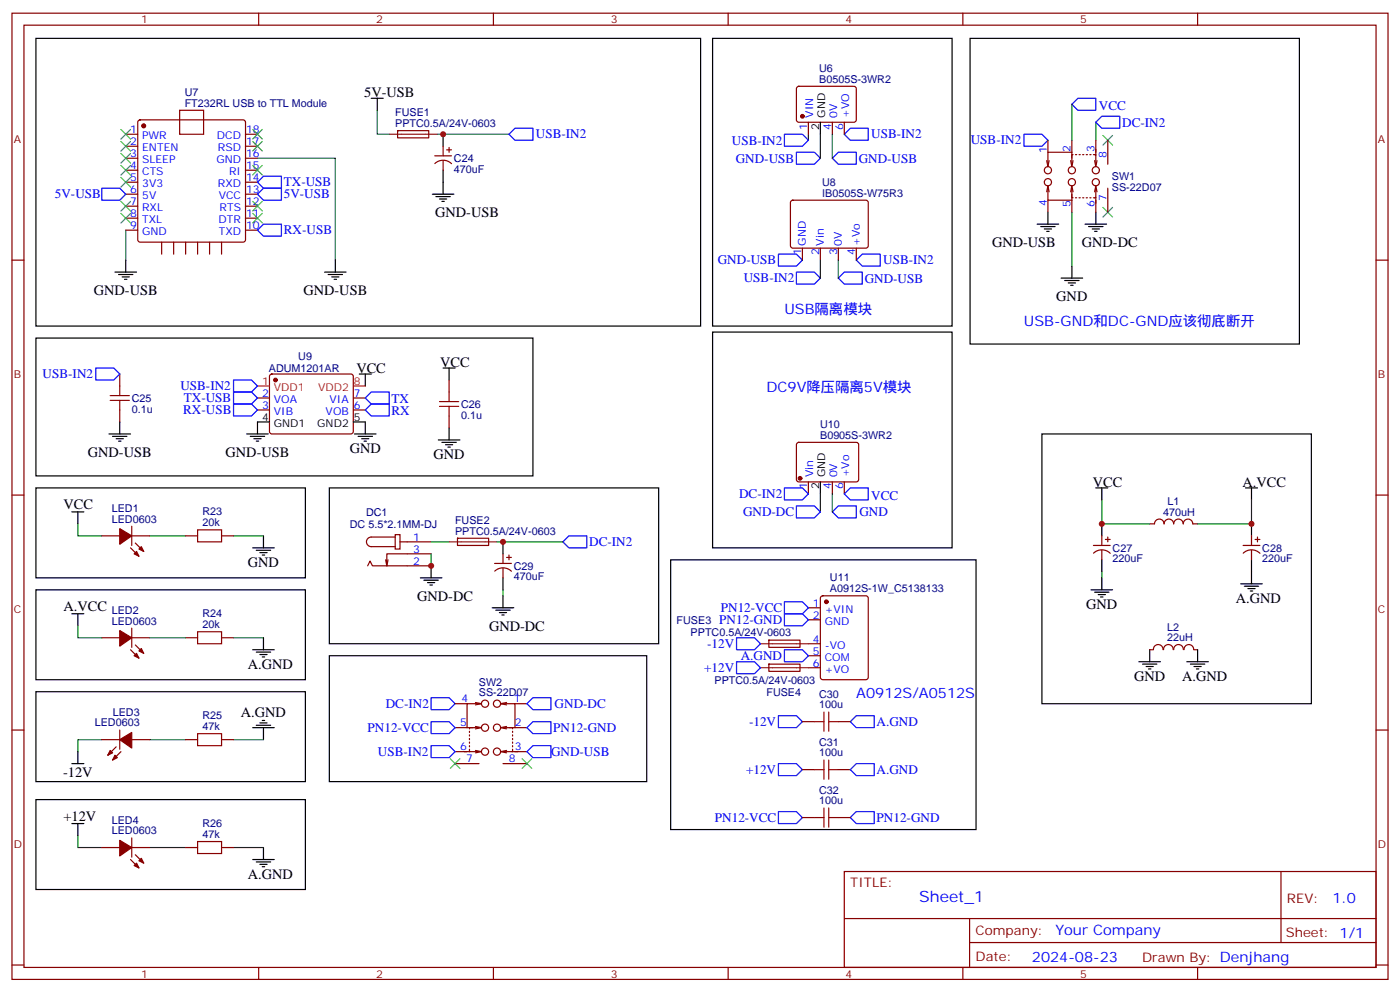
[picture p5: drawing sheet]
<svg xmlns="http://www.w3.org/2000/svg" width="412mm" height="292mm" viewBox="0 0 412 292" stroke-linecap="round" stroke-linejoin="round" font-family="sans-serif">
<g fill="none" stroke="#870000" stroke-width=".35">
<path d="M3.5 3.9h405.4v284.3h-405.4zM7.1 7.4h398.2v277.3h-398.2zM76.2 3.9v3.5M145.3 3.9v3.5M214.5 3.9v3.5M283.6 3.9v3.5M352.8 3.9v3.5M37 39.5h3.6M40.8 35.5l.5-.2h30.3l.5 .2 .2 .5v34.6l-.2 .5-.5 .2h-30.3l-.5-.3-.2-.4v-34.6zM52.9 32.5h7.1v7h-7.1zM72.3 39.5h3.5M117.1 38.5h9.2v2l-9.1 .1z"/>
<path d="M234.8 25.6l.5-.2 16.5 .1 .4 .6v9.5l-.7 .4-16.5-.1-.4-.6v-9.2zM238.1 36v3.5M245.2 36v3.5M248.7 36v3.5M37 43h3.6M37 46.6h3.6M37 50.1h3.6M37 53.6h3.6M37 57.2h3.6M72.3 43h3.5M72.3 46.6h3.5M72.3 50.1h3.5"/>
<path d="M72.3 53.6h3.5M72.3 57.2h3.5M128.1 45.9h4.9M128.1 48.1a3.5 3.5 0 0 1 4.9 .1M130.5 43v2.9M130.5 47.3v2.8M131.6 44.1h1.4M132.3 43.4v1.4M233.1 59.1l.4-.2 21.8 .1 .5 .6-.1 13-.6 .4h-21.8l-.5-.7v-12.7zM308.3 47.3l.4 1.7M308.7 54.7v4.2h7M308.7 41.3v3.5"/>
<path d="M308.7 58.9v3.5M308.7 54.7l.3 1.7M308.7 54.7l-.4 1.7M309 47.3l-.3 1.7M315.4 47.3l.3 1.7 .4-1.7M315.4 56.4l.3-1.7 .4 1.7M315.7 44.8h-7v4.2M315.7 55.4v2.8h.4M315.7 41.3v5.3M315.7 57.2v5.2M316.1 45.5h-.4v2.8M316.8 45.5h.3"/>
<path d="M316.8 58.2h.3M317.9 45.5h.3M317.9 58.2h.3M318.9 45.5h.4M318.9 58.2h.4M320 45.5h.3M320 58.2h.3M321 45.5h.4M321 58.2h.4M322.1 45.5h.7v2.8M322.4 47.3l.4 1.7 .3-1.7M322.4 56.4l.4-1.7 .3 1.7"/>
<path d="M322.8 55.4v2.8h-.7M322.8 41.3v4.4M322.8 58v4.4M326.3 41.3v7M326.3 55.4v7M3.5 76.6h3.6M37 60.7h3.6M37 64.2h3.6M37 67.7h3.6M47.6 71.3v3.5M51.2 71.3v3.5M54.7 71.3v3.5"/>
<path d="M58.2 71.3v3.5M61.7 71.3v3.5M65.3 71.3v3.5M72.3 60.7h3.5M72.3 64.2h3.5M72.3 67.7h3.5M236.4 73v3.6M241.7 73v3.6M246.9 73v3.6M252.2 73v3.6M405.3 76.6h3.6M35.3 110.1v3.5"/>
<path d="M75.8 117.1h3.6M79.6 110.3l.5-.2h23.3l.5 .2 .2 .5-.1 16.5-.6 .4-23.6-.1-.4-.6v-16.2zM104.1 117.1h3.5M132.3 111.8v3.6M35.3 120.6v3.6M75.8 120.6h3.6M104.1 120.6h3.5M132.3 122.4v3.5M234.8 130.4l.5-.2h17.2l.4 .7v10.5l-.7 .4h-17.2l-.4-.7v-10.2zM3.5 145.7h3.6M30 157.7h5.3M38.8 154.9v5.6"/>
<path d="M38.8 157.7h5.3M39.9 159.8l2.4 2.5M54.7 157.7h3.5M65.3 157.7h3.5M116.4 157.3h1.4v4.3h-1.4zM116.4 158h-7a1.41 1.41 0 0 0-1.5 1.5 1.41 1.41 0 0 0 1.5 1.4h7M117.8 159.5h9.2M134.8 158.4h9.1v2.1h-9.1zM238.1 141.8v3.5M245.2 141.8v3.5M248.7 141.8v3.5M324.6 157.7v2.8"/>
<path d="M325.6 158.8h1.4M326.3 158v1.5M338.7 154.2h1.4a1.41 1.41 0 0 1 1.4-1.4 1.41 1.41 0 0 1 1.4 1.4M342.9 154.2a1.41 1.41 0 0 1 1.4-1.4 1.41 1.41 0 0 1 1.4 1.4M345.7 154.2a1.41 1.41 0 0 1 1.4-1.4 1.41 1.41 0 0 1 1.4 1.4M348.5 154.2a1.41 1.41 0 0 1 1.5-1.4 1.41 1.41 0 0 1 1.4 1.4M351.4 154.2h1.4M368.7 157.7v2.8M369.7 158.8h1.4M370.4 158v1.5M405.3 145.7h3.6M38.5 161.2l2.4 2.5"/>
<path d="M108.3 166.5l.7-1.4 .7 1.4h17.3M114.3 164.7l-.4 1.8M127 163h-13.1v3.5l-.3-1.8M145.7 165.8h4.9M145.7 168.1a3.5 3.5 0 0 1 4.9 0M148.2 163v2.8M148.2 167.2v2.8M149.2 164h1.4M149.9 163.3v1.4M238.1 178.9h3.6M241.9 175.5l.5-.2h12.7l.6 .5 .1 23.5-.5 .7h-12.9l-.7-.4v-23.6zM322.1 160.5h4.9"/>
<path d="M322.1 162.8a3.5 3.5 0 0 1 4.9 0M324.6 161.9v2.8M366.2 160.5h4.9M366.2 162.8a3.5 3.5 0 0 1 4.9 0M368.7 161.9v2.8M30 187.7h5.3M38.5 191.2l2.4 2.5M38.8 184.9v5.6M38.8 187.7h5.3M39.9 189.8l2.4 2.5M54.7 187.7h3.5M65.3 187.7h3.5"/>
<path d="M226.5 188.4h9.1l.1 2.1h-9.2zM226.5 195.4h9.1l.1 2.1-9.2 .1zM238.1 182.4h3.6M238.1 189.4h3.6M238.1 193h3.6M238.1 196.5h3.6M338.7 191.2h1M339.8 191.2a1.41 1.41 0 0 1 1.4-1.5 1.41 1.41 0 0 1 1.4 1.5M342.8 191.2a1.41 1.41 0 0 1 1.4-1.5 1.41 1.41 0 0 1 1.4 1.5M345.7 191.2a1.41 1.41 0 0 1 1.5-1.5 1.41 1.41 0 0 1 1.4 1.5M348.8 191.2a1.41 1.41 0 0 1 1.4-1.5 1.41 1.41 0 0 1 1.4 1.5M351.7 191.2h1.1"/>
<path d="M3.5 214.8h3.6M30 217.7h5.3M34.2 219.8l-2.5 2.4M35.3 214.8v5.7M38.8 217.7h5.3M54.7 217.7h3.5M65.3 217.7h3.5M134.1 207.1h3.5M134.1 214.1h5.2M138.3 215.2v.3M138.3 216.3v.3M138.3 217.3v.4"/>
<path d="M138.3 218.4v.3M138.3 219.4v.4M140.1 213.8l1.7 .3-1.7 .4M140.1 206.7l1.7 .4M141.1 214.1h-2.8v.4M141.8 207.1h-4.2v7M141.8 207.1l-1.7 .3M147.5 207.1h4.2v7M147.5 207.1l1.7 .3M147.5 214.1l1.7 .4M148.2 214.1h2.8v.4M149.2 206.7l-1.7 .4"/>
<path d="M149.2 213.8l-1.7 .3M149.9 214.1h5.3M151 215.2v.3M151 216.3v.3M151 217.3v.4M151 218.4v.3M151 219.4v.4M151.7 207.1h3.5M236.4 212.4h3.5M246.9 212.4h3.6M405.3 214.8h3.6M35.6 221.2l-2.4 2.5"/>
<path d="M134.1 221.2h4.4M134.1 224.7h7M138.3 220.5v.7h2.8M140.1 220.8l1.7 .4-1.7 .3M147.5 221.2l1.7 .3M148.2 224.7h7M149.2 220.8l-1.7 .4M150.8 221.2h4.4M151 220.5v.7h-2.8M236.4 226.5h3.5M246.9 226.5h3.6M30 249.4h5.3"/>
<path d="M38.5 252.9l2.4 2.5M38.8 246.6v5.6M38.8 249.4h5.3M39.9 251.5l2.4 2.5M54.7 249.4h3.5M65.3 249.4h3.5M236.4 240.6h3.5M246.9 240.6h3.6M248.7 256.5h156.6v28.2h-156.6zM377.3 256.5v20.9M248.7 270.3h156.5M285.6 277.4h119.6"/>
<path d="M285.6 270.3v14.1M3.5 284h3.6M76.2 284.7v3.5M145.3 284.7v3.5M214.5 284.7v3.5M283.6 284.7v3.5M352.8 284.7v3.5M405.3 284h3.6"/>
<circle cx="308.7" cy="53.6" r="1.06"/>
<circle cx="308.7" cy="50.1" r="1.06"/>
<circle cx="315.7" cy="50.1" r="1.06"/>
<circle cx="315.7" cy="53.6" r="1.06"/>
<circle cx="322.8" cy="53.6" r="1.06"/>
<circle cx="322.8" cy="50.1" r="1.06"/>
<circle cx="142.9" cy="214.1" r="1.06"/>
<circle cx="142.9" cy="207.1" r="1.06"/>
<circle cx="146.4" cy="214.1" r="1.06"/>
<circle cx="146.4" cy="207.1" r="1.06"/>
<circle cx="142.9" cy="221.2" r="1.06"/>
<circle cx="146.4" cy="221.2" r="1.06"/>
</g>
<g fill="none" stroke="#000" stroke-width=".35">
<path d="M10.6 11.3h195.8v84.7h-195.8zM209.9 11.3h70.6v84.7h-70.6zM285.8 11.3h97v89.9h-97zM109.4 28.9h3.5M111.1 28.9v3.6M130.5 39.5v3.5M241.7 36v3.5M127.4 57.2h6.3M128.4 57.9h4.2M129.5 58.6h2.1M130.2 59.3h.7M130.5 50.1v7.1"/>
<path d="M37 76.6v3.5M98.8 76.6v3.5M305.5 66h6.4M306.6 66.7h4.2M307.6 67.4h2.1M308.3 68.1h.7M308.7 62.4v3.6M315.7 78.3v3.5M319.6 66h6.4M320.7 66.7h4.2M321.7 67.4h2.1M322.4 68.1h.7"/>
<path d="M322.8 62.4v3.6M10.6 99.5h146.4v40.6h-146.4zM33.9 80.1h6.3M34.9 80.8h4.3M36 81.5h2.1M36.7 82.2h.7M95.6 80.1h6.4M96.7 80.8h4.2M97.7 81.5h2.1M98.4 82.2h.7M209.9 97.7h70.6v63.5h-70.6zM312.6 81.8h6.3"/>
<path d="M313.6 82.5h4.3M314.7 83.3h2.1M315.4 84h.7M105.8 110.1h3.6M107.6 110.1v3.5M130.5 108.3h3.6M132.3 108.3v3.5M32.1 127.7h6.4M33.2 128.4h4.2M34.2 129.1h2.1M34.9 129.8h.7M35.3 124.2v3.5"/>
<path d="M72.7 127.7h6.3M73.7 128.4h4.3M74.8 129.1h2.1M75.5 129.8h.7M79.4 124.2h-3.6v3.5M104.1 124.2h3.5v3.5M104.4 127.7h6.4M105.5 128.4h4.2M106.5 129.1h2.2M107.2 129.8h.7M129.1 129.5h6.4M130.2 130.2h4.2"/>
<path d="M131.2 130.9h2.1M131.9 131.6h.7M132.3 125.9v3.6M306.9 127.7h79.4v79.4h-79.4zM10.6 143.6h79.4v26.4h-79.4zM21.2 150.6h3.5M22.9 150.6v3.6M77.6 157.7v3.5M97 143.6h97v45.8h-97zM148.2 159.5v3.5M241.7 141.8v3.5M322.8 143.6h3.5"/>
<path d="M324.6 143.6v3.5M324.6 154.2v3.5M366.9 143.6h3.5M368.7 143.6v3.5M368.7 154.2v3.5M10.6 173.6h79.4v26.4h-79.4zM74.4 161.2h6.4M75.5 161.9h4.2M76.6 162.6h2.1M77.3 163.3h.7M123.8 170h6.4M124.9 170.7h4.2"/>
<path d="M125.9 171.4h2.2M126.6 172.2h.8M127 166.5v3.5M145 178.9h6.3M146 179.6h4.3M148.2 170v3.6M148.2 175.3v3.6M197.6 164.7h89.9v79.4h-89.9zM321.4 173.6h6.3M322.4 174.3h4.3M323.5 175h2.1M324.2 175.7h.7"/>
<path d="M324.6 164.7v3.6M324.6 170v3.6M365.5 171.8h6.3M366.5 172.5h4.3M367.6 173.2h2.1M368.3 173.9h.7M368.7 164.7v7.1M21.2 180.6h3.5M22.9 180.6v3.5M74.4 191.2h6.4M75.5 191.9h4.2M76.6 192.6h2.1"/>
<path d="M77.3 193.3h.7M77.6 187.7v3.5M97 193h93.5v37h-93.5zM147.1 180.3h2.1M147.8 181h.7M335.5 194.7h6.3M336.5 195.4h4.3M337.6 196.1h2.1M338.3 196.8h.7M338.7 191.2v3.5M349.6 194.7h6.4M350.7 195.4h4.2"/>
<path d="M351.7 196.1h2.1M352.4 196.8h.7M352.8 191.2v3.5M10.6 203.6h79.4v26.4h-79.4zM74.4 214.1h6.4M75.5 213.4h4.2M76.6 212.7h2.1M77.3 212h.7M77.6 214.1v3.6M10.6 235.3h79.4v26.5h-79.4zM21.2 224.7h3.5M22.9 221.2v3.5"/>
<path d="M21.2 242.4h3.5M22.9 242.4v3.5M74.4 252.9h6.4M75.5 253.6h4.2M76.6 254.4h2.1M77.3 255.1h.7M77.6 249.4v3.5"/>
</g>
<g fill="none" stroke="#00f" stroke-width=".35">
<path d="M149.9 39.5l1.8-1.8h5.3v3.6h-5.3zM231.1 39.5h5.3l1.7 1.8-1.7 1.7h-5.3zM248.7 39.5l1.8-1.8h5.3v3.6h-5.3zM301.6 39.5h5.3l1.8 1.8-1.8 1.7h-5.3zM317.5 28.9h5.3v3.6h-5.3l-1.8-1.8zM324.6 34.2h5.2v3.5h-5.2l-1.8-1.7zM30 55.4h5.3l1.7 1.8-1.7 1.7h-5.3zM75.8 53.6l1.8-1.7h5.3v3.5h-5.3zM77.6 55.4h5.3v3.5h-5.3l-1.8-1.7zM234.6 44.8h5.3l1.8 1.8-1.8 1.7h-5.3zM245.2 46.6l1.7-1.8h5.3v3.5h-5.3zM75.8 67.7l1.8-1.7h5.3v3.5h-5.3z"/>
<path d="M229.3 74.8h5.3l1.8 1.8-1.8 1.7h-5.3zM252.2 76.6l1.8-1.8h5.3v3.5h-5.3zM234.6 80.1h5.3l1.8 1.7-1.8 1.8h-5.3zM246.9 81.8l1.8-1.7h5.3v3.5h-5.3zM28.2 108.3h5.3l1.8 1.8-1.8 1.7h-5.3zM68.8 118.9h5.3l1.7 1.7-1.7 1.8h-5.3zM68.8 115.4h5.3l1.7 1.7-1.7 1.8h-5.3zM68.8 111.8h5.3l1.7 1.8-1.7 1.8h-5.3zM109.4 118.9h5.3v3.5h-5.3l-1.8-1.8zM109.4 115.4h5.3v3.5h-5.3l-1.8-1.8zM165.8 159.5l1.8-1.8h5.3v3.5h-5.3zM231.1 143.6h5.3l1.7 1.7-1.7 1.8h-5.3z"/>
<path d="M234.6 148.9h5.3l1.8 1.7-1.8 1.8h-5.3zM246.9 148.9h5.3v3.5h-5.3l-1.7-1.8zM250.5 143.6h5.3v3.5h-5.3l-1.8-1.8zM231.1 177.1h5.3l1.7 1.8-1.7 1.7h-5.3zM217 187.7h5.2l1.8 1.7-1.8 1.8h-5.2zM217 194.7h5.2l1.8 1.8-1.8 1.8h-5.2zM231.1 191.2h5.3l1.7 1.8-1.7 1.7h-5.3zM231.1 180.6h5.3l1.7 1.8-1.7 1.7h-5.3zM127 205.3h5.3l1.8 1.8-1.8 1.7h-5.3zM127 219.4h5.3l1.8 1.8-1.8 1.8h-5.3zM127 212.4h5.3l1.8 1.7-1.8 1.8h-5.3zM155.2 207.1l1.8-1.8h5.3v3.5h-5.3z"/>
<path d="M157 219.4h5.3v3.6h-5.3l-1.8-1.8zM157 212.4h5.3v3.5h-5.3l-1.8-1.8zM229.3 210.6h5.3l1.8 1.8-1.8 1.7h-5.3zM252.2 210.6h5.3v3.5h-5.3l-1.7-1.7zM229.3 224.7h5.3l1.8 1.8-1.8 1.7h-5.3zM229.3 238.8h5.3l1.8 1.8-1.8 1.8h-5.3zM252.2 224.7h5.3v3.5h-5.3l-1.7-1.7zM252.2 238.8h5.3v3.6h-5.3l-1.7-1.8z"/>
</g>
<g fill="none" stroke="#008700" stroke-width=".35">
<path d="M111.1 32.5v7h3.6M128.8 39.5h21.1M238.1 39.5v1.8M241.7 39.5v7.1M245.2 39.5v7.1M315.7 30.7v10.6M322.8 36v5.3M75.8 46.6h23v30M37 67.7v8.9M241.7 76.6v5.2M246.9 76.6v5.2M315.7 62.4v15.9"/>
<path d="M22.9 154.2v3.5h7.1M44.1 157.7h10.6M68.8 157.7h8.8M127 159.5h5.3M146.4 159.5h19.4M241.7 145.3v5.3M245.2 145.3v5.3M324.6 147.1v7.1h14.1M368.7 147.1v7.1h-15.9M127 163v3.5M148.2 173.6v1.7M324.6 168.3v1.7"/>
<path d="M22.9 184.1v3.6h7.1M44.1 187.7h10.6M68.8 187.7h8.8M30 217.7h-7.1v3.5M44.1 217.7h10.6M68.8 217.7h8.8M22.9 245.9v3.5h7.1M44.1 249.4h10.6M68.8 249.4h8.8"/>
</g>
<g fill="#870000" stroke="#870000" stroke-width=".35">
<path d="M35.3 185.6l3.5 2.1-3.5 2.4z"/>
<path d="M40.2 192.3l.7 1.4-1.4-.7z"/>
<path d="M41.6 190.9l.7 1.4-1.4-.7z"/>
<path d="M35.3 155.6l3.5 2.1-3.5 2.5z"/>
<path d="M39.5 163l.7-.7 .7 1.4z"/>
<path d="M41.6 160.9l.7 1.4-1.4-.7z"/>
<path d="M35.3 217.7l3.5-2.2v4.6z"/>
<path d="M33.9 222.2l.7 .8-1.4 .7z"/>
<path d="M32.5 220.8l.7 .7-1.5 .7z"/>
<path d="M35.3 247.3l3.5 2.1-3.5 2.5z"/>
<path d="M39.5 254.7l.7-.7 .7 1.4z"/>
<path d="M40.9 253.3l.7-.7 .7 1.4z"/>
<circle cx="236.4" cy="34.2" r=".53"/>
<circle cx="42.3" cy="37" r=".53"/>
<circle cx="81.1" cy="111.8" r=".53"/>
<circle cx="235.7" cy="140.8" r=".53"/>
<circle cx="243.4" cy="177.1" r=".53"/>
</g>
<g fill="none" stroke="#a10000" stroke-width=".35">
<path d="M32.5 117.8h5.6M32.5 116.4h5.6M35.3 113.6v2.8M35.3 117.8v2.8M129.5 119.6h5.6M129.5 118.2h5.6M132.3 115.4v2.8M132.3 119.6v2.8M58.2 155.9h7.1v3.6h-7.1zM58.2 185.9h7.1v3.5h-7.1zM58.2 215.9h7.1v3.5h-7.1zM239.9 212.4h2.8"/>
<path d="M242.7 209.5v5.7M244.1 212.4h2.8M244.1 209.5v5.7M239.9 226.5h2.8M242.7 223.7v5.6M242.7 237.8v5.6M244.1 223.7v5.6M244.1 237.8v5.6M244.1 226.5h2.8M58.2 247.6h7.1v3.6h-7.1zM239.9 240.6h2.8M244.1 240.6h2.8"/>
</g>
<g fill="none" stroke="#3c3" stroke-width=".35">
<path d="M35.6 38.1l2.9 2.8M38.5 38.1l-2.9 2.8M74.4 38.1l2.9 2.8M77.3 38.1l-2.9 2.8M324.9 39.9l2.8 2.8M327.7 39.9l-2.8 2.8M35.6 59.3l2.9 2.8M35.6 52.2l2.9 2.8M35.6 48.7l2.9 2.8M35.6 45.2l2.9 2.8M35.6 41.6l2.9 2.8M38.5 59.3l-2.9 2.8"/>
<path d="M38.5 52.2l-2.9 2.8M38.5 48.7l-2.9 2.8M38.5 45.2l-2.9 2.8M38.5 41.6l-2.9 2.8M74.4 59.3l2.9 2.8M74.4 48.7l2.9 2.8M74.4 41.6l2.9 2.8M77.3 59.3l-2.9 2.8M77.3 48.7l-2.9 2.8M77.3 41.6l-2.9 2.8M35.6 62.8l2.9 2.8M38.5 62.8l-2.9 2.8"/>
<path d="M74.4 62.8l2.9 2.8M77.3 62.8l-2.9 2.8M324.9 61l2.8 2.9M327.7 61l-2.8 2.9M132.6 223.3l2.9 2.8M135.5 223.3l-2.9 2.8M153.8 223.3l2.8 2.8M156.6 223.3l-2.8 2.8"/>
</g>
<path d="M114.7 39.5h14.1M132.3 159.5h14.1M224 189.4h14.1M224 196.5h14.1" fill="none" stroke="#8c2424" stroke-width=".35"/>
<path d="M75.8 113.6h3.6M104.1 113.6h3.5" fill="none" stroke="#f00" stroke-width=".35"/>
<g fill="#c00">
<circle cx="127" cy="166.5" r=".88"/>
<circle cx="130.5" cy="39.5" r=".88"/>
<circle cx="148.2" cy="159.5" r=".88"/>
<circle cx="368.7" cy="154.2" r=".88"/>
<circle cx="324.6" cy="154.2" r=".88"/>
</g>
<text font-size="4.6" fill="#00f" x="270.8" y="265.5">Sheet_1</text>
<g font-size="4.2">
<text x="107.3" y="28.6">5V-USB</text>
<text x="128.2" y="63.9">GND-USB</text>
<text x="292.2" y="72.7">GND-USB</text>
<text x="318.7" y="72.7">GND-DC</text>
<text x="27.6" y="86.8">GND-USB</text>
<text x="89.4" y="86.8">GND-USB</text>
<text x="311.1" y="88.5">GND</text>
<text x="129.7" y="107.9">VCC</text>
<text x="105" y="109.7">VCC</text>
<text x="25.9" y="134.5">GND-USB</text>
<text x="66.4" y="134.5">GND-USB</text>
<text x="103" y="133.3">GND</text>
<text x="127.7" y="135.1">GND</text>
<text x="321.9" y="143.2">VCC</text>
<text x="366" y="143.2">A.VCC</text>
<text x="18.7" y="149.9">VCC</text>
<text x="73" y="166.9">GND</text>
<text x="18.7" y="179.9">A.VCC</text>
<text x="122.9" y="176.8">GND-DC</text>
<text x="320" y="179.2">GND</text>
<text x="364.1" y="177.4">A.GND</text>
<text x="144" y="185.6">GND-DC</text>
<text x="73" y="196.8">A.GND</text>
<text x="334.1" y="200.4">GND</text>
<text x="348.2" y="200.4">A.GND</text>
<text x="71" y="210.9">A.GND</text>
<text x="18.6" y="228.7">-12V</text>
<text x="18.7" y="241.7">+12V</text>
<text x="73" y="258.6">A.GND</text>
</g>
<g font-size="4.2" fill="#00f">
<text x="231.1" y="92.4">USB隔离模块</text>
<text x="301.6" y="96">USB-GND和DC-GND应该彻底断开</text>
<text x="225.8" y="115.4">DC9V降压隔离5V模块</text>
<text x="252.2" y="205.3">A0912S/A0512S</text>
<text x="392.5" y="265.7">1.0</text>
<text x="310.9" y="275.3">Your Company</text>
<text x="304" y="283.1">2024-08-23</text>
</g>
<g font-size="3.9" fill="#00f">
<text x="323.7" y="32.5">VCC</text>
<text x="157.9" y="40.7">USB-IN2</text>
<text x="256.6" y="40.7">USB-IN2</text>
<text x="330.6" y="37.2">DC-IN2</text>
<text x="215.6" y="42.5">USB-IN2</text>
<text x="216.7" y="47.8">GND-USB</text>
<text x="252.9" y="47.9">GND-USB</text>
<text x="286" y="42.5">USB-IN2</text>
<text x="16.2" y="58.4">5V-USB</text>
<text x="83.6" y="54.9">TX-USB</text>
<text x="83.6" y="58.4">5V-USB</text>
<text x="83.6" y="69">RX-USB</text>
<text x="211.4" y="77.8">GND-USB</text>
<text x="260.2" y="77.8">USB-IN2</text>
<text x="219.1" y="83.1">USB-IN2</text>
<text x="254.7" y="83.2">GND-USB</text>
<text x="12.6" y="111.3">USB-IN2</text>
<text x="53.1" y="114.8">USB-IN2</text>
<text x="54.2" y="118.4">TX-USB</text>
<text x="115.3" y="118.7">TX</text>
<text x="54" y="121.9">RX-USB</text>
<text x="115.3" y="122.2">RX</text>
<text x="217.7" y="146.6">DC-IN2</text>
<text x="256.7" y="147.1">VCC</text>
<text x="218.9" y="151.9">GND-DC</text>
<text x="253.2" y="151.9">GND</text>
<text x="173.6" y="160.7">DC-IN2</text>
<text x="211.9" y="183.6">PN12-GND</text>
<text x="212.4" y="180.1">PN12-VCC</text>
<text x="208.3" y="190.7">-12V</text>
<text x="207.4" y="197.7">+12V</text>
<text x="218.2" y="194.2">A.GND</text>
<text x="113.6" y="208.3">DC-IN2</text>
<text x="163.4" y="208.4">GND-DC</text>
<text x="108.3" y="215.4">PN12-VCC</text>
<text x="163" y="215.4">PN12-GND</text>
<text x="220.6" y="213.6">-12V</text>
<text x="258.2" y="213.6">A.GND</text>
<text x="111.3" y="222.4">USB-IN2</text>
<text x="162.3" y="222.4">GND-USB</text>
<text x="219.8" y="227.7">+12V</text>
<text x="258.2" y="227.7">A.GND</text>
<text x="210.6" y="241.9">PN12-VCC</text>
<text x="258.2" y="241.9">PN12-GND</text>
</g>
<g font-size="3.9" fill="#800">
<text x="250.5" y="261.1">TITLE:</text>
<text x="379.1" y="265.7">REV:</text>
<text x="287.4" y="275.3">Company:</text>
<text x="378.7" y="275.9">Sheet: 1/1</text>
<text x="287.4" y="282.9">Date:</text>
<text x="336.4" y="283">Drawn By: Denjhang</text>
</g>
<g font-size="3.2" fill="#800">
<text x="41.6" y="6.9">1</text>
<text x="110.8" y="6.9">2</text>
<text x="179.9" y="6.9">3</text>
<text x="249.1" y="6.9">4</text>
<text x="318.2" y="6.9">5</text>
<text x="4.1" y="42">A</text>
<text x="405.9" y="42">A</text>
<text x="4.1" y="111.1">B</text>
<text x="405.9" y="111.1">B</text>
<text x="4.1" y="180.3">C</text>
<text x="405.9" y="180.3">C</text>
<text x="4.1" y="249.4">D</text>
<text x="405.9" y="249.4">D</text>
<text x="41.6" y="287.7">1</text>
<text x="110.8" y="287.7">2</text>
<text x="179.9" y="287.7">3</text>
<text x="249.1" y="287.7">4</text>
<text x="318.2" y="287.7">5</text>
</g>
<g font-size="3.2" fill="#000080">
<text x="241.3" y="21.2">U6</text>
<text x="54.4" y="28.2">U7</text>
<text x="241.3" y="24.3">B0505S-3WR2</text>
<text x="54.4" y="31.4">FT232RL USB to TTL Module</text>
<text x="116.4" y="34.2">FUSE1</text>
<text x="116.4" y="37.4">PPTC0.5A/24V-0603</text>
<text x="133.7" y="47.7">C24</text>
<text x="133.7" y="50.9">470uF</text>
<text x="327.5" y="53">SW1</text>
<text x="242.2" y="57.9">IB0505S-W75R3</text>
<text x="242.2" y="54.7">U8</text>
<text x="327.5" y="56.2">SS-22D07</text>
<text x="87.9" y="105.9">U9</text>
<text x="79.2" y="109.5">ADUM1201AR</text>
<text x="38.8" y="118.3">C25</text>
<text x="38.8" y="121.4">0.1u</text>
<text x="135.8" y="123.2">0.1u</text>
<text x="135.8" y="120">C26</text>
<text x="241.6" y="129.1">B0905S-3WR2</text>
<text x="241.6" y="126.1">U10</text>
<text x="343.9" y="148.5">L1</text>
<text x="32.9" y="153.8">LED0603</text>
<text x="32.9" y="150.6">LED1</text>
<text x="59.6" y="154.9">20k</text>
<text x="59.6" y="151.7">R23</text>
<text x="103.1" y="155.3">DC 5.5*2.1MM-DJ</text>
<text x="107.8" y="151.8">DC1</text>
<text x="134" y="154.1">FUSE2</text>
<text x="342.6" y="151.8">470uH</text>
<text x="134" y="157.3">PPTC0.5A/24V-0603</text>
<text x="151.4" y="167.6">C29</text>
<text x="327.7" y="165.5">220uF</text>
<text x="327.7" y="162.3">C27</text>
<text x="371.8" y="165.5">220uF</text>
<text x="371.8" y="162.3">C28</text>
<text x="151.4" y="170.8">470uF</text>
<text x="244.5" y="171.1">U11</text>
<text x="244.5" y="174.3">A0912S-1W_C5138133</text>
<text x="32.9" y="183.8">LED0603</text>
<text x="32.9" y="180.6">LED2</text>
<text x="59.6" y="184.9">20k</text>
<text x="59.6" y="181.7">R24</text>
<text x="199.3" y="183.5">FUSE3</text>
<text x="343.8" y="185.6">L2</text>
<text x="203.4" y="187.1">PPTC0.5A/24V-0603</text>
<text x="343.8" y="188.6">22uH</text>
<text x="141.1" y="201.8">SW2</text>
<text x="210.5" y="201.2">PPTC0.5A/24V-0603</text>
<text x="141.1" y="205">SS-22D07</text>
<text x="225.8" y="204.7">FUSE4</text>
<text x="241.3" y="208.5">100u</text>
<text x="241.3" y="205.4">C30</text>
<text x="27.9" y="213.8">LED0603</text>
<text x="33.2" y="210.6">LED3</text>
<text x="59.6" y="214.8">47k</text>
<text x="59.6" y="211.7">R25</text>
<text x="241.3" y="219.5">C31</text>
<text x="241.3" y="222.6">100u</text>
<text x="241.3" y="233.6">C32</text>
<text x="241.3" y="236.7">100u</text>
<text x="32.9" y="245.5">LED0603</text>
<text x="32.9" y="242.4">LED4</text>
<text x="59.6" y="243.4">R26</text>
<text x="59.6" y="246.6">47k</text>
</g>
<g font-size="3.2" fill="#00f">
<text x="239.5" y="34.7" transform="rotate(-90 239.5 34.7)">VIN</text>
<text x="246.6" y="34.7" transform="rotate(-90 246.6 34.7)">0V</text>
<text x="250.1" y="34.7" transform="rotate(-90 250.1 34.7)">+VO</text>
<text x="38.4" y="39.2">1</text>
<text x="41.9" y="40.9">PWR</text>
<text x="63.9" y="40.9">DCD</text>
<text x="72.5" y="39.2">18</text>
<text x="237.8" y="38.2" transform="rotate(-90 237.8 38.2)">1</text>
<text x="244.8" y="38.2" transform="rotate(-90 244.8 38.2)">4</text>
<text x="248.4" y="38.2" transform="rotate(-90 248.4 38.2)">6</text>
<text x="38.4" y="46.2">3</text>
<text x="38.4" y="42.7">2</text>
<text x="41.9" y="48">SLEEP</text>
<text x="41.9" y="44.4">ENTEN</text>
<text x="63.7" y="48">GND</text>
<text x="64.2" y="44.4">RSD</text>
<text x="72.5" y="42.7">17</text>
<text x="72.5" y="46.2">16</text>
<text x="308.3" y="45.2" transform="rotate(-90 308.3 45.2)">1</text>
<text x="315.4" y="44.8" transform="rotate(-90 315.4 44.8)">2</text>
<text x="322.4" y="44.8" transform="rotate(-90 322.4 44.8)">3</text>
<text x="326" y="46.6" transform="rotate(-90 326 46.6)">8</text>
<text x="38.4" y="53.3">5</text>
<text x="38.4" y="49.7">4</text>
<text x="41.9" y="51.5">CTS</text>
<text x="67.5" y="51.5">RI</text>
<text x="72.5" y="49.7">15</text>
<text x="72.5" y="53.3">14</text>
<text x="38.4" y="56.8">6</text>
<text x="41.9" y="58.6">5V</text>
<text x="41.9" y="55">3V3</text>
<text x="64.2" y="55">RXD</text>
<text x="64.4" y="58.6">VCC</text>
<text x="72.5" y="56.8">13</text>
<text x="326" y="59.2" transform="rotate(-90 326 59.2)">7</text>
<text x="38.4" y="63.9">8</text>
<text x="38.4" y="60.3">7</text>
<text x="41.9" y="65.6">TXL</text>
<text x="41.9" y="62.1">RXL</text>
<text x="64.4" y="65.6">DTR</text>
<text x="64.7" y="62.1">RTS</text>
<text x="72.5" y="60.3">12</text>
<text x="72.5" y="63.9">11</text>
<text x="308.3" y="60.6" transform="rotate(-90 308.3 60.6)">4</text>
<text x="315.4" y="60.9" transform="rotate(-90 315.4 60.9)">5</text>
<text x="322.4" y="60.9" transform="rotate(-90 322.4 60.9)">6</text>
<text x="38.4" y="67.4">9</text>
<text x="41.9" y="69.1">GND</text>
<text x="64.4" y="69.1">TXD</text>
<text x="72.5" y="67.4">10</text>
<text x="236" y="75" transform="rotate(-90 236 75)">1</text>
<text x="237.4" y="72.3" transform="rotate(-90 237.4 72.3)">GND</text>
<text x="241.3" y="75" transform="rotate(-90 241.3 75)">2</text>
<text x="242.7" y="72.3" transform="rotate(-90 242.7 72.3)">Vin</text>
<text x="246.6" y="75" transform="rotate(-90 246.6 75)">3</text>
<text x="248" y="72.3" transform="rotate(-90 248 72.3)">0V</text>
<text x="251.9" y="75" transform="rotate(-90 251.9 75)">4</text>
<text x="253.3" y="72.3" transform="rotate(-90 253.3 72.3)">+Vo</text>
<text x="77.2" y="116.8">2</text>
<text x="80.7" y="118.5">VOA</text>
<text x="97.1" y="118.5">VIA</text>
<text x="104.2" y="116.8">7</text>
<text x="77.2" y="120.3">3</text>
<text x="80.7" y="122.1">VIB</text>
<text x="95.9" y="122.1">VOB</text>
<text x="104.2" y="120.3">6</text>
<text x="239.5" y="140.5" transform="rotate(-90 239.5 140.5)">Vin</text>
<text x="246.6" y="140.5" transform="rotate(-90 246.6 140.5)">0V</text>
<text x="250.1" y="140.5" transform="rotate(-90 250.1 140.5)">+Vo</text>
<text x="237.8" y="144" transform="rotate(-90 237.8 144)">1</text>
<text x="244.8" y="144" transform="rotate(-90 244.8 144)">4</text>
<text x="248.4" y="144" transform="rotate(-90 248.4 144)">6</text>
<text x="121.7" y="159.1">1</text>
<text x="121.7" y="166.2">2</text>
<text x="121.7" y="162.6">3</text>
<text x="239.5" y="178.5">1</text>
<text x="239.5" y="182">2</text>
<text x="243" y="180.3">+VIN</text>
<text x="243" y="183.8">GND</text>
<text x="239.5" y="189.1">4</text>
<text x="243" y="190.9">-VO</text>
<text x="239.5" y="192.6">5</text>
<text x="239.5" y="196.1">6</text>
<text x="243" y="194.4">COM</text>
<text x="243" y="197.9">+VO</text>
<text x="135.9" y="206.7">4</text>
<text x="151.3" y="206.7">1</text>
<text x="135.6" y="213.8">5</text>
<text x="151.7" y="213.8">2</text>
<text x="135.6" y="220.8">6</text>
<text x="151.7" y="220.8">3</text>
<text x="137.3" y="224.4">7</text>
<text x="149.9" y="224.4">8</text>
</g>
<g font-size="3.2">
<text x="243.1" y="34.7" transform="rotate(-90 243.1 34.7)">GND</text>
<text x="241.3" y="38.2" transform="rotate(-90 241.3 38.2)">2</text>
<text x="77.2" y="123.8">4</text>
<text x="80.7" y="125.6">GND1</text>
<text x="93.5" y="125.6">GND2</text>
<text x="104.2" y="123.8">5</text>
<text x="243.1" y="140.5" transform="rotate(-90 243.1 140.5)">GND</text>
<text x="241.3" y="144" transform="rotate(-90 241.3 144)">2</text>
</g>
<g font-size="3.2" fill="#f00">
<text x="77.2" y="113.2">1</text>
<text x="104.2" y="113.2">8</text>
<text x="80.7" y="115">VDD1</text>
<text x="93.7" y="115">VDD2</text>
</g>
</svg>
